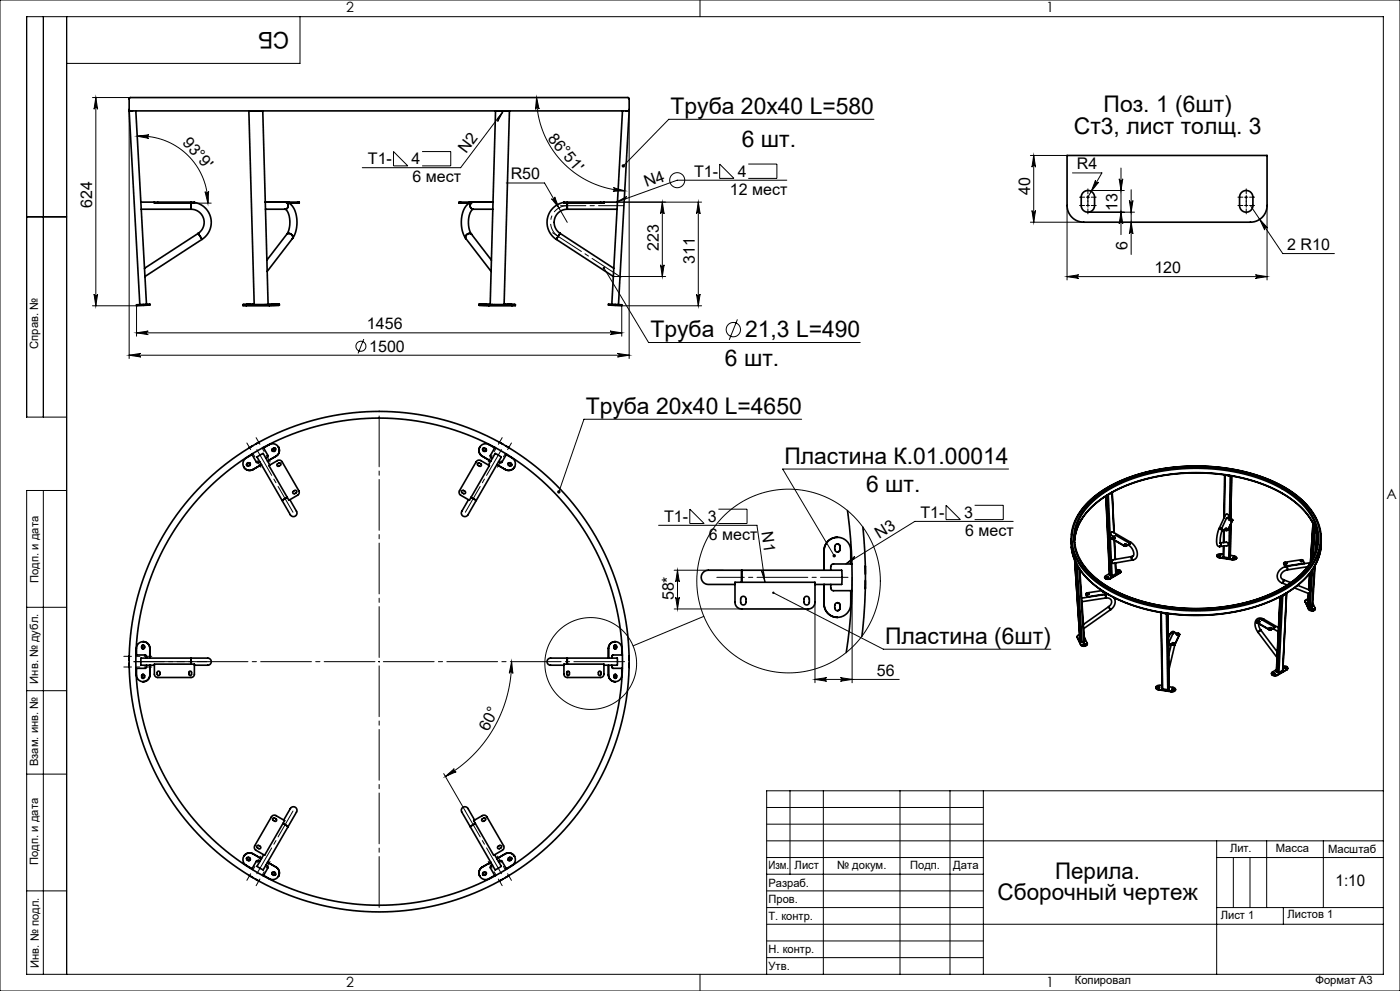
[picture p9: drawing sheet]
<svg xmlns="http://www.w3.org/2000/svg" width="420mm" height="297mm" viewBox="0 0 420 297" stroke-linecap="round" stroke-linejoin="round" font-family="sans-serif">
<g fill="none" stroke="#000" stroke-width=".3">
<path d="M0 0h420v297h-420zM13 5v120M20 5v287M90 5v14h-70M210 0v5M27.7 29.2h11.4M28.7 29.2l.6 3.5a.54 .54 0 0 0-.6-.5 .54 .54 0 0 0-.5 .5zM28.7 29.2v62.4M38.7 32.8v74.7M151 33.3l-12.8 17h-29.5M151 33.3l-1.7 3.1-.1-.7zM161 29.2l.7 3.5a.54 .54 0 0 0-.5-.5 .54 .54 0 0 0-.5 .6z"/>
<path d="M161 29.2a28 28 0 0 0 26.4 28M188.7 32.8v74.7M262.2 35.8h-61.6l-13.6 13.9M41.2 40.8l3.5-.4a.54 .54 0 0 0-.5 .5 .54 .54 0 0 0 .4 .6zM41.2 40.8a20.1 20.1 0 0 1 21.2 20.1M61.5 57.4a.54 .54 0 0 0 .6 .5 .54 .54 0 0 0 .5-.6l-.2 3.6zM118 45.4l4.3 4.3h-4.3zM126.6 45.4h8.6v4.3h-8.6M151.9 54.8h11.5l6.8 11.8M165.5 59.6a.54 .54 0 0 0 .7 .1 .54 .54 0 0 0 .2-.7l1.3 3.3zM184 56.2l3.4 1-3.5 .1a.54 .54 0 0 0 .6-.5 .54 .54 0 0 0-.5-.6zM215.9 49.2l4.3 4.3h-4.3z"/>
<path d="M224.5 49.2h8.6v4.3h-8.6M236 54h-32.8l-18.3 6.6M309.1 46.6h11M310.1 46.6v20M310.1 46.6l.6 3.5a.54 .54 0 0 0-.6-.5 .54 .54 0 0 0-.5 .5zM321.7 51.8h8.9l-4.2 7.3M325.9 59.1h1M326.4 58.6v1M326.4 57.1h10.9M328.7 54.1a.54 .54 0 0 0 .2 .7 .54 .54 0 0 0 .7-.2l-2.2 2.8zM335.8 53.6a.54 .54 0 0 0 .5 .5 .54 .54 0 0 0 .5-.5l-.5 3.5zM336.3 50.4v19.9"/>
<path d="M339.3 56.9v19.4M373.4 59.1h1M373.9 58.6v1M8 65h12M58.3 60.9h5.1M184.9 60.6l3.1-1.7-.3 .7zM185.2 60.6h25.3M198.2 79.4a.54 .54 0 0 0 .5 .5 .54 .54 0 0 0 .5-.5l-.5 3.5zM198.7 60.6v22.3M198.7 60.6l.5 3.5a.54 .54 0 0 0-.5-.5 .54 .54 0 0 0-.5 .5zM209.5 60.6l.5 3.5a.54 .54 0 0 0-.5-.5 .54 .54 0 0 0-.5 .5zM209.5 60.6v31"/>
<path d="M309.1 66.6h16M309.6 63.1a.54 .54 0 0 0 .5 .5 .54 .54 0 0 0 .6-.5l-.6 3.5zM320.1 61.6v22.3M326.4 63.6h13.9M336.3 63.6l.5 3.5a.54 .54 0 0 0-.5-.5 .54 .54 0 0 0-.5 .5zM338.8 60.1a.54 .54 0 0 0 .5 .5 .54 .54 0 0 0 .6-.5l-.6 3.5zM339.3 66.6l.6 3.5a.54 .54 0 0 0-.6-.5 .54 .54 0 0 0-.5 .5zM375.1 61.6l9.7 14.4h15.5M377.9 65.7l2.4 2.6a.54 .54 0 0 0-.7-.1 .54 .54 0 0 0-.2 .7zM380.1 61.6v22.3M27.7 91.6l13.3 .1v9.1M28.2 88.1a.54 .54 0 0 0 .5 .6 .54 .54 0 0 0 .6-.6l-.6 3.5z"/>
<path d="M41 99.8l3.5-.6a.54 .54 0 0 0-.5 .6 .54 .54 0 0 0 .5 .5zM41 99.8h145.5M181.2 80.3l13.4 22.4h63.5M183 99.2l3.5 .6-3.5 .5a.54 .54 0 0 0 .5-.5 .54 .54 0 0 0-.5-.6zM184 82.9h15.7M209 88.1a.54 .54 0 0 0 .5 .6 .54 .54 0 0 0 .5-.6l-.5 3.5zM210.5 91.6l-24 .1v9.1M221.2 95.7l-2.4 6.2M320.1 82.9h60M320.1 82.9l3.5-.5a.54 .54 0 0 0-.5 .5 .54 .54 0 0 0 .5 .5zM376.6 82.4l3.5 .5-3.5 .5a.54 .54 0 0 0 .5-.5 .54 .54 0 0 0-.5-.5zM38.7 106.5l3.5-.6a.54 .54 0 0 0-.5 .6 .54 .54 0 0 0 .5 .5z"/>
<path d="M38.7 106.5h150M109.1 101.6l-1.7 4.3M185.2 105.9l3.5 .6-3.5 .5a.54 .54 0 0 0 .6-.5 .54 .54 0 0 0-.6-.6zM20 125h-12v-120h407v287h-407v-145h12M240.5 125.6h-65.3l-7.5 21.8M13 147v145M197.6 157.4h29.5l2.4 17.1M206.9 152.6l4.3 4.3h-4.3zM215.5 152.6h8.6v4.3h-8.6M283.8 151.4l4.3 4.3h-4.3zM292.4 151.4h8.6v4.3h-8.6M302.6 140.6h-67.8l15.5 26"/>
<path d="M303.9 156.3h-29.5l-20.7 12.7M202.2 170.9h14.8M202.7 179a.54 .54 0 0 0 .6 .5 .54 .54 0 0 0 .5-.5l-.6 3.5zM203.2 170.9l.6 3.5a.54 .54 0 0 0-.5-.5 .54 .54 0 0 0-.6 .5zM203.3 170.9v11.6M228.5 171.1l.6 .4 .4 3zM232 177.7l33 16.9h50.2M253.7 169l2.7-2.3-.1 .8zM255.6 173v31.6M8 182h12M113.6 198.3h.2M113.7 198.2v.2"/>
<path d="M153.5 198.3l.4 3.5a.54 .54 0 0 0-.6-.5 .54 .54 0 0 0-.5 .5zM153.5 198.3a39.7 39.7 0 0 1-19.9 34.4M202.2 182.5h20.3M211.2 184.7l-21.3 8.9M244.5 180.5v24.1M8 207h12M244.5 203.6l3.5-.5a.54 .54 0 0 0-.5 .5 .54 .54 0 0 0 .5 .6zM244.5 203.6h25.3M252.1 203.1l3.5 .5-3.5 .6a.54 .54 0 0 0 .5-.6 .54 .54 0 0 0-.5-.5zM8 232h12M133.1 231.8l6.5 11.3M133.6 232.7l2.7-2.3a.54 .54 0 0 0-.2 .7 .54 .54 0 0 0 .8 .2z"/>
<path d="M237 237v25M247 237v55M270 237v55M285 237v55M295 237v55M415 237h-185v55M230 257h65M230 242h65M230 247h65M230 252h185M365 252v40M365 257h50"/>
<path d="M370 257v15M375 257v15M380 252v20M397 252v20M8 267h12M230 262h65M230 267h65M230 272h65M230 277h185M365 272h50M385 272v5M210 292v5"/>
<path d="M230 282h65M230 287h65"/>
<circle cx="203.2" cy="54" r="2.25"/>
<circle cx="220" cy="98.8" r="2.15"/>
<circle cx="108.3" cy="103.8" r="1.5"/>
<circle cx="236.6" cy="174.1" r="27.5"/>
<circle cx="177.2" cy="198.9" r="13.8"/>
</g>
<path d="M170.2 61.6a5 5 0 0 0-4.8 3.6 5 5 0 0 0 2.1 5.6" fill="none" stroke="#000" stroke-width=".3" stroke-dasharray="15.2 1.3 1.3 1.3" stroke-dashoffset="10.7" stroke-linecap="butt"/>
<path d="M186.3 83.1l-20.5-13.4" fill="none" stroke="#000" stroke-width=".3" stroke-dasharray="15.2 1.3 1.3 1.3" stroke-dashoffset="4.9"/>
<path d="M168.2 61.6h18.9" fill="none" stroke="#000" stroke-width=".3" stroke-dasharray="15.2 1.3 1.3 1.3" stroke-dashoffset="7.7"/>
<path d="M254.4 173h-39.4" fill="none" stroke="#000" stroke-width=".3" stroke-dasharray="15.2 1.3 1.3 1.3" stroke-dashoffset="7"/>
<g fill="none" stroke="#000" stroke-width=".3" stroke-dasharray="15.2 1.3 1.3 1.3">
<path d="M325.4 59.1h-1.5M326.4 58.1v-1.5M327.4 59.1h1.5M372.9 59.1h-1.5M373.9 58.1v-1.5M374.9 59.1h1.5M325.4 61.6h-1.5M326.4 60.1v1.5M326.4 61.6h-.5M326.4 61.6v.5M326.4 61.6h.5M326.4 61.6v-.5"/>
<path d="M326.4 62.6v1.5M326.4 60.6v-1.5M327.4 61.6h1.5M372.9 61.6h-1.5M373.9 60.1v1.5M373.9 61.6v-.5M373.9 61.6h-.5M373.9 61.6v.5M373.9 61.6h.5M373.9 60.6v-1.5M373.9 62.6v1.5M374.9 61.6h1.5"/>
</g>
<path d="M81 138.4l-4.2-7.2M146.5 138.4l4.2-7.2M78.3 140l-4.2-7.2M149.2 140l4.2-7.2M45.5 199.9h-8.4M45.5 196.7h-8.4M78.3 256.6l-4.2 7.2M81 258.2l-4.2 7.2M146.5 258.2l4.2 7.2M149.2 256.6l4.2 7.2" fill="none" stroke="#000" stroke-width=".3" stroke-dasharray="15.2 1.3 1.3 1.3" stroke-dashoffset="12.9"/>
<path d="M77.1 134.7l10.8 18.8M150.4 134.7l-10.8 18.8M40.4 198.3h21.6M77.1 261.9l10.8-18.8M150.4 261.9l-10.8-18.8" fill="none" stroke="#000" stroke-width=".3" stroke-dasharray="15.2 1.3 1.3 1.3" stroke-dashoffset="6.3"/>
<g fill="none" stroke="#000" stroke-width=".3" stroke-dasharray="15.2 1.3 1.3 1.3" stroke-dashoffset="15.1">
<path d="M83 136.6l-2-3.4M83.3 136.4l-2-3.4M144.2 136.4l2-3.4M144.5 136.6l2-3.4M75.4 141l-2-3.4M75.7 140.8l-2-3.4M151.8 140.8l2-3.4M152.1 141l2-3.4M45 194.1h-4.1M45 193.7h-4.1M45 202.5h-4.1M45 202.9h-4.1"/>
<path d="M75.4 255.6l-2 3.4M75.7 255.8l-2 3.4M83 260l-2 3.4M144.5 260l2 3.4M151.8 255.8l2 3.4M152.1 255.6l2 3.4M83.3 260.2l-2 3.4M144.2 260.2l2 3.4"/>
</g>
<path d="M113.5 198.3h-74.5M113.7 198.1v-74.5M113.7 198.5v74.5M113.9 198.3h74.5" fill="none" stroke="#000" stroke-width=".3" stroke-dasharray="15.2 1.3 1.3 1.3" stroke-dashoffset="-1.1"/>
<g fill="#000">
<path d="M151 33.3l-1.7 3.1-.1-.7zM184.9 60.6l3.1-1.7-.3 .7zM253.7 169l2.7-2.3-.1 .8zM228.5 171.1l.6 .4 .4 3z"/>
<path d="M161 29.2l.7 3.5a.54 .54 0 0 0-.5-.5 .54 .54 0 0 0-.5 .6zM184 56.2l3.4 1-3.5 .1a.54 .54 0 0 0 .6-.5 .54 .54 0 0 0-.5-.6z"/>
<path d="M61.5 57.4a.54 .54 0 0 0 .6 .5 .54 .54 0 0 0 .5-.6l-.2 3.6zM41.2 40.8l3.5-.4a.54 .54 0 0 0-.5 .5 .54 .54 0 0 0 .4 .6z"/>
<path d="M165.5 59.6l2.2 2.7-1.3-3.3a.54 .54 0 0 1-.2 .7 .54 .54 0 0 1-.7-.1zM377.9 65.7l1.5 3.2a.54 .54 0 0 1 .2-.7 .54 .54 0 0 1 .7 .1zM328.7 54.1l-1.3 3.3 2.2-2.8a.54 .54 0 0 1-.7 .2 .54 .54 0 0 1-.2-.7z"/>
<path d="M180.9 80a.36 .36 0 0 0 .1 .6 .36 .36 0 0 0 .5-.3 .36 .36 0 0 0-.5-.3l.2 .3zM186.7 49.3l-.2 .4 .1 .4 .4-.4-.4 .4a.51 .51 0 0 0 .8 0 .51 .51 0 0 0 0-.7 .51 .51 0 0 0-.7-.1zM167.3 147.1l-.1 .4 .3 .4 .2-.5-.2 .5a.51 .51 0 0 0 .7-.6 .51 .51 0 0 0-.9-.2zM249.9 166.2v.7l.6 .1-.2-.4 .2 .4a.51 .51 0 0 0 .2-.8 .51 .51 0 0 0-.8 0zM231.7 177.4l.3 .3-.3-.2a.36 .36 0 0 0 .3 .5 .36 .36 0 0 0 .3-.5 .36 .36 0 0 0-.6-.1z"/>
<path d="M198.7 60.6l.5 3.5a.54 .54 0 0 0-.5-.5 .54 .54 0 0 0-.5 .5zM198.2 79.4a.54 .54 0 0 0 .5 .5 .54 .54 0 0 0 .5-.5l-.5 3.5z"/>
<path d="M28.2 88.1a.54 .54 0 0 0 .5 .6 .54 .54 0 0 0 .6-.6l-.6 3.5zM28.7 29.2l.6 3.5a.54 .54 0 0 0-.6-.5 .54 .54 0 0 0-.5 .5zM209 88.1a.54 .54 0 0 0 .5 .6 .54 .54 0 0 0 .5-.6l-.5 3.5zM209.5 60.6l.5 3.5a.54 .54 0 0 0-.5-.5 .54 .54 0 0 0-.5 .5zM309.6 63.1a.54 .54 0 0 0 .5 .5 .54 .54 0 0 0 .6-.5l-.6 3.5zM310.1 46.6l.6 3.5a.54 .54 0 0 0-.6-.5 .54 .54 0 0 0-.5 .5zM339.3 66.6l.6 3.5a.54 .54 0 0 0-.6-.5 .54 .54 0 0 0-.5 .5zM338.8 60.1a.54 .54 0 0 0 .5 .5 .54 .54 0 0 0 .6-.5l-.6 3.5zM336.3 63.6l.5 3.5a.54 .54 0 0 0-.5-.5 .54 .54 0 0 0-.5 .5zM335.8 53.6a.54 .54 0 0 0 .5 .5 .54 .54 0 0 0 .5-.5l-.5 3.5z"/>
<path d="M185.2 105.9l3.5 .6-3.5 .5a.54 .54 0 0 0 .6-.5 .54 .54 0 0 0-.6-.6zM38.7 106.5l3.5-.6a.54 .54 0 0 0-.5 .6 .54 .54 0 0 0 .5 .5zM183 99.2l3.5 .6-3.5 .5a.54 .54 0 0 0 .5-.5 .54 .54 0 0 0-.5-.6zM41 99.8l3.5-.6a.54 .54 0 0 0-.5 .6 .54 .54 0 0 0 .5 .5zM252.1 203.1l3.5 .5-3.5 .6a.54 .54 0 0 0 .5-.6 .54 .54 0 0 0-.5-.5zM244.5 203.6l3.5-.5a.54 .54 0 0 0-.5 .5 .54 .54 0 0 0 .5 .6zM376.6 82.4l3.5 .5-3.5 .5a.54 .54 0 0 0 .5-.5 .54 .54 0 0 0-.5-.5zM320.1 82.9l3.5-.5a.54 .54 0 0 0-.5 .5 .54 .54 0 0 0 .5 .5z"/>
<path d="M202.7 179a.54 .54 0 0 0 .6 .5 .54 .54 0 0 0 .5-.5l-.6 3.5zM203.2 170.9l.6 3.5a.54 .54 0 0 0-.5-.5 .54 .54 0 0 0-.6 .5z"/>
<path d="M133.6 232.7l2.7-2.3a.54 .54 0 0 0-.2 .7 .54 .54 0 0 0 .8 .2zM153.5 198.3l.4 3.5a.54 .54 0 0 0-.6-.5 .54 .54 0 0 0-.5 .5z"/>
</g>
<g fill="none" stroke="#000" stroke-width=".5">
<path d="M38.9 29.4l149.4-.2 .4 .4v3.2l-.4 .4h-149.2l-.4-.4zM39.7 33.2l-1 .1 3.2 58M40.7 33.2l3.2 58M74.7 33.3l1.6 58 4.1-.1M74.9 33.3h.1M75.2 33.2l-.5 .1h.2M78.2 33.3h-.6M78.5 33.2l-3.6 .1M78.8 33.2l1.6 58M148.7 33.2l-1.6 58 1.1 .1h3l1.6-58M149 33.2l3.6 .1M149.3 33.3h.6"/>
<path d="M152.3 33.2l.5 .1h-.2M152.6 33.3h-.1M186.7 33.2l-3.2 58M187.7 33.2l1 .1-3.2 58M320.1 46.6h60v15a5 5 0 0 1-5 5h-50a5 5 0 0 1-5-5zM324.9 57.7a2 2 0 0 1 2.2-.5 2 2 0 0 1 1.3 1.9v2.5a2 2 0 0 1-2 2 2 2 0 0 1-2-2v-2.9zM372.4 57.7a2 2 0 0 1 2.2-.5 2 2 0 0 1 1.3 1.9v2.5a2 2 0 0 1-2 2 2 2 0 0 1-2-2v-2.9zM42.3 60.6h4M42.4 62.7h14.9M46.3 60.6h11.2a.49 .49 0 0 1 .8 .3h-1M46.3 60.6a.49 .49 0 0 0 .8 .3h10.2M57.3 62.7a3.9 3.9 0 0 1 3.8 2.8 3.9 3.9 0 0 1-1.6 4.4"/>
<path d="M57.3 60.9v1.8M58.3 60.7a6.1 6.1 0 0 1 5 4.7 6.1 6.1 0 0 1-2.7 6.3M59.5 69.9l1.1 1.8M59.5 69.9l-16.2 10.5M60.6 71.7l-17.1 11.2M79.6 60.6h10.2v.3h-3.1v-.3M79.6 62.7h5.9M85.5 60.6a4.3 4.3 0 0 1 3.5 4.4 9.1 9.1 0 0 1-1.3 6.5M85.5 62.7a3.3 3.3 0 0 1 1.4 3.2l-.1 2.4-.8 1.9M85.5 60.6a1.08 1.08 0 0 1 1 1 1.08 1.08 0 0 1-1 1.1M86 70.2a1.12 1.12 0 0 1 1.4 0 1.12 1.12 0 0 1 .3 1.3M86 70.2l-5.9 7.8"/>
<path d="M87.7 71.5l-7.5 9.8M139.8 71.5l7.5 9.8M140.8 60.6v.3h-3.1v-.3h10.2M141.4 70.2a1.12 1.12 0 0 0-1.3 0 1.12 1.12 0 0 0-.3 1.3M141.4 70.2l6 7.8M142 62.7a3.4 3.4 0 0 0-1.4 3.3l.1 2.4 .7 1.8M142 60.6a4.3 4.3 0 0 0-3.5 4.3 9.2 9.2 0 0 0 1.3 6.6M142 60.6a1.08 1.08 0 0 0-1 1 1.08 1.08 0 0 0 1 1.1M142 62.7h5.8M166.9 71.7l17.1 11.2M168 69.9l-1.1 1.8M168 69.9l16.1 10.5"/>
<path d="M169.2 60.7a6.1 6.1 0 0 0-5 4.7 6.1 6.1 0 0 0 2.7 6.3M170.2 62.7a3.9 3.9 0 0 0-3.8 2.8 3.9 3.9 0 0 0 1.6 4.4M170.2 60.9v1.8M170.2 62.7h14.9M181.2 60.6a.49 .49 0 0 1-.8 .3h-10.2M181.2 60.6h-11.2a.49 .49 0 0 0-.8 .3h1M181.2 60.6h4M40.9 91.3l3.1-.1a.56 .56 0 0 1 1 .2l-3.1 .2a.56 .56 0 0 1-1-.3zM74 91.2h1.1zM76.3 91.1l-3.4 .2 10.9-.1-3.4-.1M80.4 91.2h.1M81.6 91.2h1.1z"/>
<path d="M83.8 91.2a.52 .52 0 0 1-.3 .4 .52 .52 0 0 1-.5 0h-9.3a.46 .46 0 0 1-.6 .1 .46 .46 0 0 1-.2-.4M143.7 91.2a.52 .52 0 0 0 .3 .4 .52 .52 0 0 0 .5 0h9.3a.46 .46 0 0 0 .5 .1 .46 .46 0 0 0 .3-.4M144.8 91.2h1.1zM147.1 91.1l-3.4 .1 10.9 .1-3.4-.2M152.4 91.2h1.1zM182.5 91.1l3.1 .2a.56 .56 0 0 1 .9 .3l-3.1-.1a.56 .56 0 0 1-.9-.4zM73.1 140a2 2 0 0 0 2.8 .7M74.2 139l-.2 .5M74.5 138.7a.4 .4 0 0 1 .6 .2 .4 .4 0 0 1-.2 .5l-.3 .2a.4 .4 0 0 1-.6-.1 .4 .4 0 0 1 .2-.6M75.1 138.9l-.5-.2-.4 .2M75.5 136.1l1.5 2.5 .3 .1 .6-.3M75.6 136.3l-1.7 1a2 2 0 0 0-.8 2.7"/>
<path d="M75.8 133.6l-1 .6M77.7 132.5l-1 .6M78.4 139.2l-2.5 1.5M79 134.1l1.4 2.5-.1 .3-.5 .4M80.7 139.5l2.6-1.5a1 1 0 0 1 1.3 .4l5 8.7a1 1 0 0 1-.3 1.3l-2.6 1.5zM81 139.4l-2-3.5-1.9 1.1 7.5 13M81.7 134.6l.4-.3a.4 .4 0 0 1 .6 .2 .4 .4 0 0 1-.2 .5l-.3 .2a.4 .4 0 0 1-.5-.1 .4 .4 0 0 1 0-.5zM81.8 134.6l-.2 .5M82.1 134.4l.6 .1M82.8 136.7l-2.5 1.5M83.2 139.1l.5-.3a.4 .4 0 0 1 .5 .1 .4 .4 0 0 1-.1 .6l-.4 .2a.4 .4 0 0 1-.5-.1 .4 .4 0 0 1 0-.5zM83.5 134a2 2 0 0 0-2.7-.7l-1.7 1"/>
<path d="M83.5 134a2 2 0 0 1-.7 2.7M143 138.2l.5-.3 .5 .1 2.8 1.5-6 10.4-2.6-1.5a1 1 0 0 1-.3-1.3zM143.3 138.8l.4-.1 .5 .3a.4 .4 0 0 1 .2 .6 .4 .4 0 0 1-.6 .1l-.6-.4zM143.9 134a2 2 0 0 0 .8 2.7M143.9 134a2 2 0 0 1 2.8-.7l1.7 1M144.7 136.7l2.5 1.5M145.4 134.4l-.6 .1M145.4 134.3a.4 .4 0 0 0-.6 .2 .4 .4 0 0 0 .2 .5l.3 .2a.4 .4 0 0 0 .6-.1 .4 .4 0 0 0-.2-.6M145.4 134.3l.3 .3M145.7 134.6l.1 .5M146.5 139.4l2-3.5 1.9 1.1-7.5 13M148.5 134.1l-1.4 2.5v.3l.6 .4"/>
<path d="M149.1 139.3l2.5 1.4M149.7 132.5l1.1 .6M151.7 133.6l1 .6M151.9 136.3l1.7 1a2 2 0 0 1 .7 2.7M152 136.1l-1.5 2.5-.3 .1-.6-.3M153 138.8l-.6 .1M153 138.7a.4 .4 0 0 0-.6 .2 .4 .4 0 0 0 .2 .5l.3 .2a.4 .4 0 0 0 .6-.1 .4 .4 0 0 0-.2-.6M153 138.7l.3 .3M153.3 139l.2 .5M154.3 140a2 2 0 0 1-2.7 .7M84.6 150l1.6-.9zM87 149.8l.9 1.6a3.4 3.4 0 0 1 1 2.9 1.32 1.32 0 0 1-1.4 .4 1.32 1.32 0 0 1-.8-1.2l-2.1-3.5"/>
<path d="M87.9 147.3l.5-.3a.4 .4 0 0 1 .6 .1 .4 .4 0 0 1-.2 .6l-.4 .2a.4 .4 0 0 1-.5-.1 .4 .4 0 0 1 0-.5zM138.6 147h.3l.6 .2a.4 .4 0 0 1 .1 .6 .4 .4 0 0 1-.5 .1l-.6-.4zM140.5 149.8l-.9 1.6a3.4 3.4 0 0 0-1 2.9 1.32 1.32 0 0 0 1.4 .4 1.32 1.32 0 0 0 .8-1.2l2.1-3.5M141.3 149.1l1.6 .9zM254.2 153a145.4 145.4 0 0 1-.3 42.5M258.9 158a148.4 148.4 0 0 1-.3 32.7M326.2 150.7a42.2 42.2 0 0 1 24.8-10.5 56.7 56.7 0 0 1 35.1 6.3 19.6 19.6 0 0 1 10.1 13.2 15.4 15.4 0 0 1-6.4 14 47.9 47.9 0 0 1-28 9.3 53.7 53.7 0 0 1-31.5-7.5 17.9 17.9 0 0 1-8.9-13.5 15.1 15.1 0 0 1 4.8-11.3zM326.6 150.5a42.5 42.5 0 0 1 24.5-10.3 56.7 56.7 0 0 1 34.8 6.2 19.3 19.3 0 0 1 10.1 13.2 15.5 15.5 0 0 1-6.4 13.8 47.6 47.6 0 0 1-27.8 9.3 53.4 53.4 0 0 1-31.3-7.5 17.8 17.8 0 0 1-8.9-13.4 15 15 0 0 1 5-11.3zM327.1 150.7a41.8 41.8 0 0 1 24.1-10.2 55.8 55.8 0 0 1 34.3 6.2 18.8 18.8 0 0 1 10 13.4 15.8 15.8 0 0 1-7 13.6 48.4 48.4 0 0 1-28.7 8.7 50.3 50.3 0 0 1-30.1-8.3 16.2 16.2 0 0 1-7.5-14 15.5 15.5 0 0 1 4.9-9.4zM327.2 150.9a41.6 41.6 0 0 1 24.1-10.1 55.5 55.5 0 0 1 34 6.1 18.7 18.7 0 0 1 10 13.3 15.3 15.3 0 0 1-6.7 13.4 48 48 0 0 1-28.4 8.8 50.9 50.9 0 0 1-29.9-7.9 16.6 16.6 0 0 1-7.9-13.1 14.8 14.8 0 0 1 4.8-10.5zM331.8 148.6l1.1 23.8M332.2 148.4l1.1 24.2"/>
<path d="M332.5 148.3h-.2M332.5 148.3l1.1 24.3M333.6 147.6l.6 12.1M333.6 147.6l-1.1 .7M333.6 147.6l.6 12M365.7 158.5l-.7 2.7a1.98 1.98 0 0 0 .8 2.6h.1M365.7 158.4l.8 .1zM366.4 158.6l1.5-3.3 1.9 .5-1.4 2.9M366.4 158.6l1.4 .3M366.4 158.6l1.4 .4M366.6 159l-.5 2v1.9M366.7 158.8l-.1 .2z"/>
<path d="M367.1 158.9l-.1 3.7M367.3 158.9l-.1 3.7M367.4 142.3l-.2 13M367.4 142.3l.1 .1M367.5 142.4l1.6 .2M367.5 142.4l-.2 12.6M367.8 158.4l-.2 .1 .5 .1-.1-.2M367.8 158.5h-.2M367.8 158.4h.2M367.8 158.4v.1M367.8 158.5h.2M367.8 158.9v.1"/>
<path d="M367.9 142.4l.9 .1M368 158.5l.2 .1M368 158.4v.1M368.3 155.4l.3-.6a.54 .54 0 0 0-.3-.6 .54 .54 0 0 0-.7 .1l-1.9 4.2M368.4 158.7l-.6 .2M368.4 158.8l-.6 .2M368.4 158.7v.1M368.8 158l-.1 9.2M369 155.7l-.2 .2 .5 .1v-.2M369 155.8l-.1 .1M369 155.7l.3 .1M369 155.7v.1"/>
<path d="M369 155.8l.3 .1M369.1 157.5l-.2 9.6M369.1 142.6l-.2 12.8M369.1 155.9v.1M369.2 157.1l-.1 9.7M369.2 155.9v.1M369.3 142.6h-.2M369.3 155.9h.1M369.3 155.8v.1M369.3 142.6l-.2 12.9M369.5 142.6l-.2 12.9M369.7 156l-1.3 2.8"/>
<path d="M369.8 155.9l-.1 .1M369.8 155.8l-.1 .2M394.3 157.9l-.4-1-.8 11.7M394.3 157.9l-.6 9.8M394.4 157.9h.1M394.5 158.3l-.5 8.8M395 159.9l-.3 5.6M220.5 174.5h24v6a2 2 0 0 1-2 2h-20a2 2 0 0 1-2-2zM222.5 170.9h-4.2a22.5 22.5 0 0 0-6.9 .3 2.24 2.24 0 0 0-.7 2.9 2.24 2.24 0 0 0 2.7 1.1h7.1M222.5 170.9v3.6zM222.5 170.9h30v4.3h-8M222.5 178.9l.7-.2 .4 .3 .2 1.5a.8 .8 0 0 1-.8 .8 .8 .8 0 0 1-.8-.8v-1.2z"/>
<path d="M241.5 178.9l.7-.2 .4 .3 .2 1.5a.8 .8 0 0 1-.8 .8 .8 .8 0 0 1-.8-.8v-1.2zM247.2 165v5.9M247.2 175.2v5.8M249.2 175.2v1a.8 .8 0 0 0 .8 .8h5.6M251.2 163l.6 .4 .2 .4M251.2 161a4 4 0 0 0-4 4M251.2 161a4 4 0 0 1 4 4v4M252 164.6l-.2 .5-.6 .3M252 163.8v.8M252 163.8a.8 .8 0 0 0-.8-.8 .8 .8 0 0 0-.8 .8v.8a.8 .8 0 0 0 .8 .8 .8 .8 0 0 0 .8-.8M255.2 177v4a4 4 0 0 1-4 4M255.6 169h-5.6a.8 .8 0 0 0-.8 .8v1.1"/>
<path d="M259.6 169.6v2.5M259.6 174v2.5M321.4 161.4v2.5M321.4 163.9a18.7 18.7 0 0 0 9.6 13.3 55.7 55.7 0 0 0 34.7 6.8 44.1 44.1 0 0 0 25.1-10 16.3 16.3 0 0 0 5.5-10M321.4 164a18.3 18.3 0 0 0 9.2 13 54.8 54.8 0 0 0 33.9 7.2 45.7 45.7 0 0 0 25.8-9.6 16.6 16.6 0 0 0 6-10.6M322.4 168l1.6 23.5M322.4 161.4v.7M322.4 161.4a18.2 18.2 0 0 1 9.3-12.8 54.3 54.3 0 0 1 33.8-6.6 42.9 42.9 0 0 1 24.5 9.7 15.9 15.9 0 0 1 5.3 9.8M322.4 161.4a18 18 0 0 1 9-12.5 53.9 53.9 0 0 1 33.6-6.9 43.1 43.1 0 0 1 25.1 9.9 15.6 15.6 0 0 1 5.2 9.6M322.5 168l.3 1M322.8 169h.2M322.8 169l1.6 23.4"/>
<path d="M323.1 169.3l1.5 23.2M323.8 170.4l1.4 22M323.9 170.6l1.5 21.6-.2 .2M325.8 178.1v.1M325.8 178v.2M325.8 178.2l.4 .7M326.6 177.9h-.4l.1 .3 .4-.1M326.6 177.9l-.4 .1M326.6 177.9v.2M330.6 177l-4.6 .7-.2 .3 .4 .9M330.8 177.3l.4 .1M330.8 177.2v.1"/>
<path d="M331 177.2l-.2 .1M331.4 173l.3 .5M331.5 178.2l.2 1M331.5 178.2l-7 1.1M331.7 179.2a1.37 1.37 0 0 1 1.7 .9 1.37 1.37 0 0 1-.8 1.7M331.7 179.2l-7.1 1.1M331.7 173.3v.2M331.9 177.9l.1 .1M332 178l-.3 .2M332 178l-5.8 .9M332.1 173v.2l.4-.2M332.1 173v.1"/>
<path d="M332.1 173.1h-.1M332.2 172.9l.3 .1M332.2 172.9l-.1 .1M332.2 172.9v.1M332.2 173h.3M332.2 173l-.1 .1M332.5 178.2h-1M332.8 171.9l-1.3 .9-.1 .3 .3 .2M332.8 172.3l.1 .1M332.9 172.4l.4 .2M333.1 173.3l-.6 .2-.8-.2M333.1 173.3v.1"/>
<path d="M333.1 173.4l-.6 .2-.8-.1M333.5 161.3l.2 .3M333.6 172.6h-.3M333.7 161.5l-.1-.4 1.2-.7 4.2 2.5M333.7 161.6l3.5 2M333.7 161.5l3.5 2M333.7 161.5v.1M334 161.2l.3 .2M334 161.2v.1M334 161.3v.1M334.1 179a2.55 2.55 0 0 1-.9 3.7M334.1 160.8l-.8-.4a.6 .6 0 0 1 .6-1l5.3 3.1"/>
<path d="M334.2 161.1l.3 .1-.2 .2M334.2 161.2l.3 .1M334.2 161.1l-.2 .1M334.2 161.1v.1M334.2 161.2l-.2 .1M334.2 161.2l.1 .2M334.3 161.9l.3 5.7-.3-5.6M334.3 161.2v.2M334.6 168.7l.1 3.3M334.7 168.7v3.3M334.7 172l-1.1 .6M334.8 170.8a.83 .83 0 0 1 .9-.1 .83 .83 0 0 1 .4 .8l-.2 .2"/>
<path d="M335.2 171.2v.2l.4-.2M335.2 171.2v.1M335.2 171.3h-.1M335.3 171.1l.3 .1M335.3 171.1l-.1 .1M335.3 171.1v.1M335.3 171.2h.3M335.3 171.2l-.1 .1M335.9 171.7l-2.8 1.6M335.9 171.7v.1M335.9 171.8l-2.8 1.6M336.2 171.2l-.3 .6"/>
<path d="M337.2 163.5h.7M337.2 163.6h.7M337.2 163.5v.1M337.4 163.2v.1M337.4 163.3h-.1M337.5 163.1l.4 .1-.4 .2-.1-.2M337.5 163.2h.3M337.5 163.1l-.1 .1M337.5 163.1v.1M337.5 163.2l-.1 .1M337.9 163.5v.1M338.5 163.3l.1 .1"/>
<path d="M338.6 163.4a2.55 2.55 0 0 1 1.2 3.3M338.8 162.6l.4-.1zM339 162.9l-1.1 .6M339 162.9l-1.1 .7M339.2 162.5a3.7 3.7 0 0 1 1.5 4.9l-.7 .4M339.8 166.7a.55 .55 0 0 0-.4 .6 .55 .55 0 0 0 .6 .5M339.8 166.7l-5.7 1a.62 .62 0 0 0-.5 .5 .62 .62 0 0 0 .3 .6l6.1-1M365.1 166.5l.2 .4 .5 .3M365.8 167.2l3.9 .6M365.8 167l3.9 .6M365.8 167v.2M365.8 166.5h-.2"/>
<path d="M365.8 166.5h.2M365.8 166.4l-.2 .1 .5 .1-.1-.2M365.8 166.4h.2M365.8 166.4v.1M366 166.5l.1 .1M366 166.4v.1M366.1 162.7l1.7-.2a.54 .54 0 0 1 .6 .4 .54 .54 0 0 1-.3 .7l-2.2 .2M366.1 162.8l.2 .6-.4 .4M367 166.1l-.7-.1a.7 .7 0 0 0-.8 0 .7 .7 0 0 0-.2 .8l.5 .2M367 163.7l.1 3.3M367.1 167l1.6 .2M367.2 163.7l-.1 3.3"/>
<path d="M368.9 167.1l-.2 .1M369.1 166.8l-.2 .3M369.1 166.8h.1M369.1 166.4l1.5 .3 .3 .6M369.7 167.6v.2M370.1 167.2h-.2M370.1 167.2h.2M370.1 167l-.2 .2 .4 .1v-.2M370.1 167l.2 .1M370.1 167v.2M370.3 167.2h.1M370.3 167.1v.1"/>
<path d="M370.9 167.4l-.5 .3-.7 .1M370.9 167.3l-.5 .3h-.7M370.9 167.3v.1M370.9 167.1v.2M384 178.8l-1 22.5M384.1 178.8l-1.1 22.5M384.6 174.7l1.6 .6M384.8 178.5h-.2l-1.2 23.1M384.8 178.5l-1.1 23.1M385 173.7a.67 .67 0 0 1-.4 1M385 173.7l2.2 .9M385.1 168.9v.1"/>
<path d="M385.1 168.8v.2M385.1 168.9l.4 .8M385.1 169l.4 .8M385.3 178.2h.1M385.4 178.1h.1M385.5 169.7v.1M385.6 168.8l.1 .2 .3-.1M385.9 177.8h.1M385.9 169.8h-.4M385.9 177.8l-1.3 .7M385.9 177.9l-1.1 .6M385.9 177.9l-1.1 23"/>
<path d="M385.9 168.7l-.3 .1M385.9 168.7l.1 .3M386 177.7l-.1 .2M386 177.8l-1.2 23.1M386 169.7a2.74 2.74 0 0 0-2.5 1.8 2.74 2.74 0 0 0 .6 3l.5 .2M386 169.7l.2 1.1M386.2 170.8a1.69 1.69 0 0 0-1.7 .9 1.69 1.69 0 0 0 .3 1.9l.2 .1M389.3 175.4l3.5 1.4 .1 1.2-4.6-1.8M390.2 168.1l.3 .1M390.5 168l-.4 .1 .2 .2 .3-.1M390.5 168l.1 .2M390.5 168v.2"/>
<path d="M390.5 168.2h.1M391.3 168.8l-.4-.9-.5-.1-4.9 .7-.4 .4M391.3 168.8l-5.8 .9M391.3 168.8v.1M392.3 169.9l-6.1 .9M392.4 179.9l-.1 .1 .1 .2M392.4 179.6l-.7 .2-.1 .5M392.5 177.9l-.1 3M392.9 171.8l-.3 4.9M393.1 168.6l-7.1 1.1M393.5 171.1l-.7 10.7M393.7 170.7l-.7 11.2"/>
<path d="M394.4 169.7l-.8 12.1M394.5 169.4l-.9 12.4M395.1 160.4l-.3 4.6M395.3 161.5v.6M396.4 161.4l-.1 2.6M38.7 198.8l.1 1.2M38.8 196.6l-.1 1.2M40.8 196.3h2.8l.3 .2v.7M42.5 193.7a.4 .4 0 0 1 .4-.4 .4 .4 0 0 1 .4 .4v.4a.4 .4 0 0 1-.4 .4 .4 .4 0 0 1-.4-.4M42.5 193.7v.4M42.6 194.1l.4 .4M42.9 192.3a2 2 0 0 1 2 2v2.9"/>
<path d="M42.9 192.3a2 2 0 0 0-2 2v2M42.9 192.3h.1M43 193.3l-.4 .4M43.9 199.4v.7l-.3 .2h-2.8M44.9 199.4v2.9a2 2 0 0 1-2 2M46.3 199h12v3a1 1 0 0 1-1 1h-10a1 1 0 0 1-1-1zM57.3 197.2h2.9a3.4 3.4 0 0 1 3.1 .6 1.32 1.32 0 0 1-.5 1.4 1.32 1.32 0 0 1-1.4 .2h-3.1M57.3 197.2v1.8zM57.3 197.2l-15 .1v2.1h4M169.2 199h12v3a1 1 0 0 1-1 1h-10a1 1 0 0 1-1-1zM170.2 197.2h-2.9a3.4 3.4 0 0 0-3.1 .6 1.32 1.32 0 0 0 .5 1.4 1.32 1.32 0 0 0 1.4 .2h3.1M170.2 197.2v1.8z"/>
<path d="M170.2 197.2l15 .1v2.1h-4M182.5 194.3v2.9M182.5 199.4v2.9M183.5 199.4l.1 .7 .3 .2h2.8M184.5 193.3l.4 .4M184.5 192.3a2 2 0 0 0-2 2M184.5 192.3a2 2 0 0 1 2 2v2M184.9 194.1l-.4 .4M184.9 193.7v.4M184.9 193.7a.4 .4 0 0 0-.4-.4 .4 .4 0 0 0-.4 .4v.4a.4 .4 0 0 0 .4 .4 .4 .4 0 0 0 .4-.4M186.7 196.3h-2.8l-.3 .2-.1 .7M188.7 196.6v1.2"/>
<path d="M188.7 198.8v1.2M247.2 181a4 4 0 0 0 4 4M251.2 180.6l.6 .4 .2 .4M252 182.2l-.2 .5-.6 .3M252 181.4v.8M252 181.4a.8 .8 0 0 0-.8-.8 .8 .8 0 0 0-.8 .8v.8a.8 .8 0 0 0 .8 .8 .8 .8 0 0 0 .8-.8M323.1 190.8l.1 .1M323.2 190.9v.2M323.2 190.9l1 2.3M323.2 191.1l1 2.2M323.9 190.2l-.7 .3v.4M323.9 190.5v.2"/>
<path d="M323.9 190.6h.1M324 191.5h.1M324 191.5l.4 .9M324.2 193.2l.5 .3h.7M324.2 193.2v.1M324.2 193.3l.6 .3h.6M324.4 192.4l.2 .1M325 193.1h.4M325.2 192.4l-.6 .1M325.3 190.9l.9 2-.8 .6M325.4 193.1v.1M325.4 193.5v.1"/>
<path d="M325.4 193.1h.1M326.2 192.9l-.2 .5-.6 .2M332.6 181.8l.6 .9M332.6 181.8l-7.6 5.4M333.2 182.7l-8.1 5.7M348.2 183.6l.6 22.9M348.2 183.6l.2 .1M348.3 183.6l1.6 .3M348.3 183.6h.1M348.4 183.7l1.5 .2M348.4 183.7l.4 22.8M348.5 183.6h.1"/>
<path d="M348.6 183.6v.1M349.9 183.9h.3l.4 22.7M349.9 183.9l.4 22.8M350.1 183.8l-.2 .1M350.3 183.9l.4 22.4M350.5 193l1.4 .2M350.8 193.1l-.3 .6M351.1 190l-.6 1.3M351.1 189.9h.8zM351.4 193.2l-.8 3.3M351.9 192.6l-.2 .2 .5 .1-.1-.2M351.9 192.8h-.2"/>
<path d="M351.9 192.6l.2 .1M351.9 192.6v.2M351.9 192.8h.2M351.9 193.1v.1M352.1 192.8h.2M352.1 192.7v.1M352.4 193.2v.1M352.4 193.3l-1.8 7.5M352.5 193.1l-.1 .2M352.5 189.6a.78 .78 0 0 0-.8-.3 .78 .78 0 0 0-.6 .7M352.5 192.9l1.4-2.9-1.9-.4-1.5 3.3 1.4 .2M352.5 192.9l-.6 .2"/>
<path d="M352.5 193l-.6 .2M352.5 192.9v.1M353.1 190l-.2 .1 .5 .1v-.2M353.1 190.1l-.2 .1M353.1 190h.3M353.1 190v.1M353.1 190.1h.3M353.4 190.1l.1 .1M353.4 190v.1M353.8 190.3l-1.3 2.7M353.9 190.2l-.1 .1M353.9 190.1l-.1 .2"/>
<path d="M377 186.3l.1 .4M377.1 186.5v-.3l1.1-.7 4.2 2.5M377.1 186.5l3.6 2.1M377.1 186.5v.2M377.1 186.7l3.6 2M377.4 189.5l5.7 7.6M377.4 186.3l.3 .2M377.4 186.3v.1M377.4 186.4h.1M377.6 186.9l.1 1 .6 1M377.6 186.2l.3 .2M377.6 186.3h.3"/>
<path d="M377.6 186.2l-.2 .1M377.6 186.2v.1M377.6 186.3l-.2 .1M377.9 186.3l-.2 .2M377.9 186.4l-.2 .1M378.3 188.9l-.9 .6M378.3 188.9l4.9 6.5M378.7 185.7l.4-.2zM379.1 185.5a1.71 1.71 0 0 0-2.2 .2 1.71 1.71 0 0 0-.3 2.1l.8 1.7M379.1 185.5l4.5 2.6M380.7 188.6h.7M380.7 188.7h.7"/>
<path d="M380.7 188.6v.1M380.8 188.2v.2M380.8 188.4h.1M381 188.1l.3 .1-.3 .2-.2-.2M381 188.3h.3M381 188.1l-.2 .1M381 188.1v.2M381 188.3l-.2 .1M381.4 188.6v.1M381.9 188.4l1.6 .9M382.4 188l-1 .6M382.4 188l-1 .7"/>
<path d="M384.9 199.6a.79 .79 0 0 1 1 .1 .79 .79 0 0 1 .2 .9h-.1M385.4 200l.3 .2M385.4 200l-.2 .1M385.4 200v.1M391.5 180.1l.1 .3M391.6 180.4l1 2.2M391.6 180.3l1 2.2M391.6 180.3v.1M392.4 180.8v.1M392.4 180.9l.4 .9M392.4 180h-.1M392.6 182.6l.5 .4 .7 .1"/>
<path d="M392.6 182.5l.4 .3 .8 .1M392.6 182.5v.1M392.8 181.8l.2 .1M393.4 182.4h.3l.1 .2h-.3zM393.6 181.8l-.6 .1M393.8 182.4l-.4 .1M393.8 180.7l.8 1.7-.8 .5M393.8 182.9v.2M394.6 182.5l-.2 .4-.6 .2M40.9 200.3v2a2 2 0 0 0 2 2M42.5 202.5a.4 .4 0 0 1 .4-.4 .4 .4 0 0 1 .4 .4v.4a.4 .4 0 0 1-.4 .4 .4 .4 0 0 1-.4-.4M42.5 202.5v.4"/>
<path d="M42.6 202.9l.4 .4M42.9 204.3h.1M43 202.1l-.4 .4M47.2 201.3a.4 .4 0 0 1 .5-.1 .4 .4 0 0 1 .3 .3v.5a.4 .4 0 0 1-.4 .4 .4 .4 0 0 1-.4-.4zM56.7 201.3a.4 .4 0 0 1 .5-.1 .4 .4 0 0 1 .3 .3v.5a.4 .4 0 0 1-.4 .4 .4 .4 0 0 1-.4-.4zM170.2 201.2l.5 .1 .1 .7a.4 .4 0 0 1-.4 .4 .4 .4 0 0 1-.4-.4zM179.6 201.3a.4 .4 0 0 1 .4-.1 .4 .4 0 0 1 .3 .3v.5a.4 .4 0 0 1-.4 .4 .4 .4 0 0 1-.4-.4zM182.5 202.3a2 2 0 0 0 2 2M184.5 202.1l.4 .4M184.9 202.9l-.4 .4M184.9 202.5v.4M184.9 202.5a.4 .4 0 0 0-.4-.4 .4 .4 0 0 0-.4 .4v.4a.4 .4 0 0 0 .4 .4 .4 .4 0 0 0 .4-.4"/>
<path d="M186.5 200.3v2a2 2 0 0 1-2 2M346.8 206l.1 .5 .6 .2M347.5 206.6l3.9 .6M347.5 206.6v.1M347.5 206.7l3.9 .6M347.5 205.8l-.2 .2 .4 .1v-.2M347.5 205.8l.2 .1M347.5 205.8v.2M347.5 206h-.2M347.5 206h.2M347.7 205.9v.1M347.7 206h.1"/>
<path d="M348.6 205.5l-.6-.1a.75 .75 0 0 0-.9 .1 .75 .75 0 0 0-.2 .9l.6 .2M348.8 206.5l1.5 .2M350.6 206.6l-.3 .1M350.7 205.8l1.2 .2a.65 .65 0 0 1 .7 .8 .65 .65 0 0 1-1 .4h-.2M350.7 206.3l-.1 .3M350.7 206.2v.1M351.4 207.2v.1M351.8 206.5l-.3 .2 .5 .1v-.3M351.8 206.5h.2M351.8 206.5v.1M351.8 206.6l-.3 .1M351.8 206.6h.2"/>
<path d="M352 206.5v.1M352 206.6l.1 .1M352.6 206.9l-.4 .3-.8 .1M352.6 206.6v.3M352.6 206.7v.2M381.5 201.8l.3 .6M381.8 202.4l.7 .2 .7-.2M381.8 202.2l.6 .2 .8-.1M381.8 202.2v.2M382.1 202h.1M382.1 201.9l.1 .2 .3-.1M382.1 201.9v.1"/>
<path d="M382.3 201.9h.3M382.3 201.9l-.2 .1M382.3 201.8l.2 .2M382.3 201.8l-.2 .1M382.3 201.8v.1M382.9 200.7l-1.4 .9v.3l.3 .3M383 201.3l.4 .3M383.2 202.3v.1M383.4 201.6h.3M384.8 200.9l-1.1 .7M385.2 200.2h.1M385.2 200.1l.1 .2 .4-.1"/>
<path d="M385.2 200.1v.1M385.4 200.1h.3M385.4 200.1l-.2 .1M386 200.8l-2.8 1.6M386 200.6l-2.8 1.7M386 200.6v.2M386.3 200.2l-.3 .6M73.1 256.6a2 2 0 0 0 .8 2.7l1.7 1M74 257.1l.2 .5M74.2 257.7a.4 .4 0 0 1-.2-.6 .4 .4 0 0 1 .6-.1l.3 .2a.4 .4 0 0 1 .2 .5 .4 .4 0 0 1-.6 .2M74.2 257.7l.6 .2 .3-.2M75.9 255.9a2 2 0 0 0-2.8 .7"/>
<path d="M75.9 255.9l2.5 1.5M77.1 253.4h.4l.5 .2a.4 .4 0 0 1 .2 .6 .4 .4 0 0 1-.6 .1l-.6-.4zM77.9 258.2l-.6-.3-.3 .1-1.5 2.5M79.8 259.3l.5 .4 .1 .3-1.4 2.5M80.3 258.4l2.5 1.5M81.5 244.6l.5-.3 .6 .1 2.8 1.5-6 10.4-2.6-1.5a1 1 0 0 1-.4-1.3zM81.9 245.2l.3-.1 .6 .3a.4 .4 0 0 1 .1 .6 .4 .4 0 0 1-.5 .1l-.6-.4zM82.8 259.9a2 2 0 0 1 .7 2.7M84.9 246.8l1.6 .9zM85.1 245.8l.9-1.6a3.4 3.4 0 0 1 2.1-2.4 1.32 1.32 0 0 1 1 1 1.32 1.32 0 0 1-.6 1.4l-2 3.5M86.5 247.7l-7.6 13-1.8-1.1 2-3.4M141 247.7l1.6-.9z"/>
<path d="M141 247.7l7.6 13 1.8-1.1-2-3.4M142.1 245.9l2.6-1.5a1 1 0 0 1 1.4 .4l5 8.7a1 1 0 0 1-.4 1.3l-2.6 1.5zM142.4 245.8l-1-1.6a3.4 3.4 0 0 0-2-2.4 1.32 1.32 0 0 0-1 1 1.32 1.32 0 0 0 .6 1.4l2 3.5M144.6 245.5l.5-.3a.4 .4 0 0 1 .6 .1 .4 .4 0 0 1-.2 .6l-.4 .2a.4 .4 0 0 1-.5-.1 .4 .4 0 0 1 0-.5zM144.7 259.9a2 2 0 0 0-.8 2.7M147.2 258.4l-2.5 1.5M147.7 259.3l-.6 .4v.3l1.4 2.5M149.3 253.7l.6-.3a.4 .4 0 0 1 .5 .1 .4 .4 0 0 1-.1 .6l-.5 .2a.4 .4 0 0 1-.5-.1 .4 .4 0 0 1 0-.5zM149.6 258.2l.6-.3 .3 .1 1.5 2.5M151.6 255.9a2 2 0 0 1 2.7 .7M151.6 255.9l-2.5 1.4M152.4 257.7l.6 .1"/>
<path d="M153.3 257.6l-.3 .3M153.3 257.7a.4 .4 0 0 0 .2-.6 .4 .4 0 0 0-.6-.1l-.3 .2a.4 .4 0 0 0-.2 .5 .4 .4 0 0 0 .6 .2M153.5 257.1l-.2 .5M154.3 256.6a2 2 0 0 1-.7 2.7l-1.7 1M74.8 262.4l1 .6M76.7 263.5l1 .6M79.1 262.3l1.7 1a2 2 0 0 0 2.7-.7M81.6 261.5l.1 .5 .4 .2M81.7 261.4l.4-.1 .4 .3a.4 .4 0 0 1 .2 .5 .4 .4 0 0 1-.6 .2l-.5-.4zM82.7 262.1l-.6 .1M144.8 262.1l.6 .1M145.7 262l-.3 .3"/>
<path d="M145.7 262.1a.4 .4 0 0 0 .2-.6 .4 .4 0 0 0-.6-.1l-.3 .2a.4 .4 0 0 0-.2 .5 .4 .4 0 0 0 .6 .2M145.8 261.5l-.1 .5M148.4 262.3l-1.7 1a2 2 0 0 1-2.8-.7M150.8 263.5l-1.1 .6M152.7 262.4l-1 .6"/>
<circle cx="113.7" cy="198.3" r="73"/>
<circle cx="113.7" cy="198.3" r="75"/>
<circle cx="325.2" cy="193" r=".21"/>
</g>
<g font-size="6.9">
<text x="86.8" y="9.5" transform="rotate(-180 86.8 9.5)">СБ</text>
<text x="201.2" y="34.2">Труба 20х40 L=580</text>
<text x="331.1" y="33.7">Поз. 1 (6шт)</text>
<text x="322.2" y="40.2">Ст3, лист толщ. 3</text>
<text x="222.6" y="44.2">6 шт.</text>
<text x="195.1" y="101.1">Труба</text>
<text x="223.5" y="101.1">21,3 L=490</text>
<text x="217.5" y="109.6">6 шт.</text>
<text x="175.7" y="124.1">Труба 20х40 L=4650</text>
<text x="235.3" y="139">Пластина К.01.00014</text>
<text x="259.8" y="147.5">6 шт.</text>
<text x="265.5" y="193">Пластина (6шт)</text>
<text x="316.6" y="263.3">Перила.</text>
<text x="299.3" y="269.7">Сборочный чертеж</text>
</g>
<g font-size="4.8">
<text x="164.1" y="41.6" transform="rotate(49 164.1 41.6)">86°51'</text>
<text x="54.6" y="42.8" transform="rotate(49 54.6 42.8)">93°9'</text>
<text x="139.9" y="46.3" transform="rotate(-53 139.9 46.3)">N2</text>
<text x="110.4" y="49.2">T1-</text>
<text x="123.5" y="49.2">4</text>
<text x="153.2" y="53.8">R50</text>
<text x="208.2" y="52.9">T1-</text>
<text x="221.3" y="52.9">4</text>
<text x="323.1" y="50.7">R4</text>
<text x="123.8" y="54.6">6 мест</text>
<text x="194" y="56.2" transform="rotate(-20 194 56.2)">N4</text>
<text x="219" y="58.3">12 мест</text>
<text x="309" y="58.4" transform="rotate(-90 309 58.4)">40</text>
<text x="27.7" y="62.4" transform="rotate(-90 27.7 62.4)">624</text>
<text x="335.2" y="63.1" transform="rotate(-90 335.2 63.1)">13</text>
<text x="197.6" y="75.2" transform="rotate(-90 197.6 75.2)">223</text>
<text x="338.3" y="74.9" transform="rotate(-90 338.3 74.9)">6</text>
<text x="386.2" y="74.9">2 R10</text>
<text x="208.4" y="79.1" transform="rotate(-90 208.4 79.1)">311</text>
<text x="346.3" y="81.8">120</text>
<text x="110.1" y="98.7">1456</text>
<text x="110.8" y="105.4">1500</text>
<text x="276.1" y="155.2">T1-</text>
<text x="289.2" y="155.2">3</text>
<text x="199.3" y="156.3">T1-</text>
<text x="212.4" y="156.3">3</text>
<text x="212.7" y="161.8">6 мест</text>
<text x="228.5" y="159.5" transform="rotate(82 228.5 159.5)">N1</text>
<text x="263.8" y="161.6" transform="rotate(-32 263.8 161.6)">N3</text>
<text x="289.5" y="160.6">6 мест</text>
<text x="202.2" y="179.9" transform="rotate(-90 202.2 179.9)">58*</text>
<text x="263.1" y="202.5">56</text>
<text x="146.4" y="219.3" transform="rotate(-63 146.4 219.3)">60°</text>
<text x="400.7" y="265.6">1:10</text>
</g>
<g font-size="4.2">
<text x="103.8" y="3.7">2</text>
<text x="313.8" y="3.7">1</text>
<text x="415.9" y="149.7">A</text>
<text x="103.8" y="295.7">2</text>
<text x="313.8" y="295.7">1</text>
</g>
<g font-size="3.4">
<text x="11.5" y="104.5" transform="rotate(-90 11.5 104.5)">Справ. №</text>
<text x="11.6" y="174.7" transform="rotate(-90 11.6 174.7)">Подп. и дата</text>
<text x="11.4" y="204.9" transform="rotate(-90 11.4 204.9)">Инв. № дубл.</text>
<text x="11.4" y="229.6" transform="rotate(-90 11.4 229.6)">Взам. инв. №</text>
<text x="369" y="255.5">Лит.</text>
<text x="382.8" y="255.5">Масса</text>
<text x="398.4" y="255.6">Масштаб</text>
<text x="11.4" y="259.2" transform="rotate(-90 11.4 259.2)">Подп. и дата</text>
<text x="230.5" y="260.5">Изм.</text>
<text x="238.4" y="260.4">Лист</text>
<text x="251.1" y="260.4">№ докум.</text>
<text x="273" y="260.4">Подп.</text>
<text x="286" y="260.4">Дата</text>
<text x="230.5" y="265.7">Разраб.</text>
<text x="230.5" y="275.7">Т. контр.</text>
<text x="230.6" y="270.7">Пров.</text>
<text x="366.2" y="275.3">Лист 1</text>
<text x="386.3" y="275.2">Листов 1</text>
<text x="230.6" y="285.7">Н. контр.</text>
<text x="11.6" y="290" transform="rotate(-90 11.6 290)">Инв. № подл.</text>
<text x="230.6" y="290.7">Утв.</text>
<text x="322.5" y="295">Копировал</text>
<text x="394.6" y="295">Формат А3</text>
</g>
</svg>
